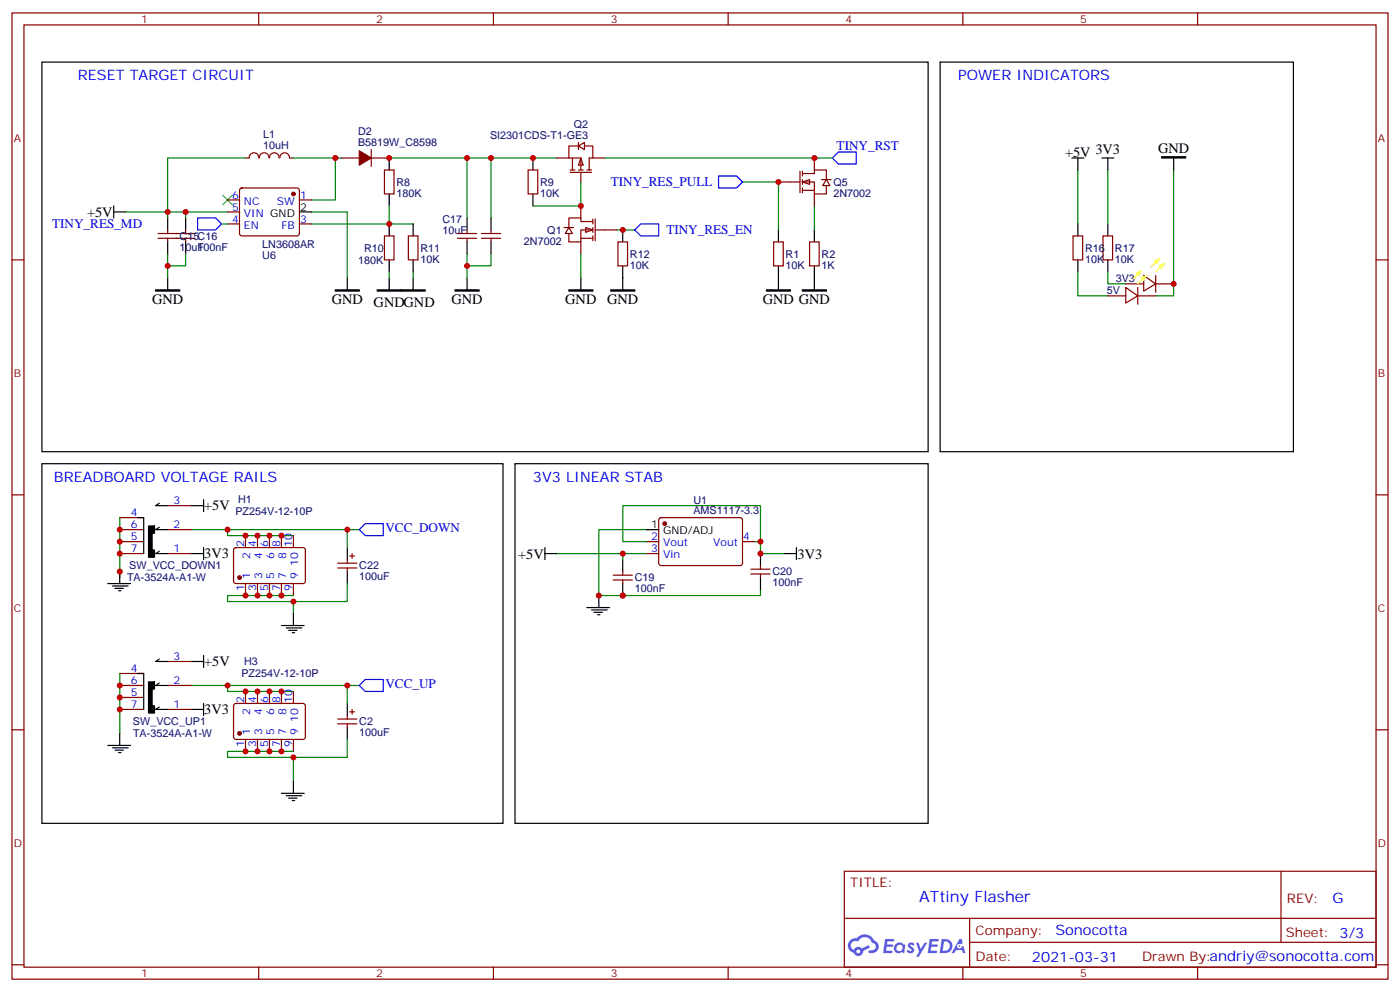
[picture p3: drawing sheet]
<svg xmlns="http://www.w3.org/2000/svg" width="412mm" height="292mm" viewBox="0 0 412 292" stroke-linecap="round" stroke-linejoin="round" font-family="sans-serif">
<g fill="none" stroke="#870000" stroke-width=".35">
<path d="M3.5 3.8h405.4v284.3h-405.4zM7.1 7.3h398.2v277.3h-398.2zM76.2 3.8v3.5M145.3 3.8v3.5M214.5 3.8v3.5M283.6 3.8v3.5M352.8 3.8v3.5M3.5 76.5h3.6M405.3 76.5h3.6M3.5 145.6h3.6M405.3 145.6h3.6M3.5 214.8h3.6"/>
<path d="M405.3 214.8h3.6M248.7 256.4h156.6v28.2h-156.6zM377.3 256.4v20.9M248.7 270.2h156.5M285.6 277.3h119.6M285.6 270.2v14.2M3.5 283.9h3.6M76.2 284.6v3.5M145.3 284.6v3.5M214.5 284.6v3.5M283.6 284.6v3.5M352.8 284.6v3.5"/>
<path d="M405.3 283.9h3.6"/>
</g>
<g fill="#5487ff">
<path d="M267.7 277.6a1.22 1.22 0 0 1 1.7 .2l-.4 .6a.47 .47 0 0 0-.3-.4 .47 .47 0 0 0-.5 .2l.1 .2a1.14 1.14 0 0 1 .8 1.8 1.14 1.14 0 0 1-1.9 0l-.2-.2 .5-.6 .7 .5a.29 .29 0 0 0 .3-.3 .29 .29 0 0 0-.2-.3 1.04 1.04 0 0 1-.6-1.7z"/>
<path d="M260.7 276.3h2.4l.3 .2-.2 .5-1.8 .1-.1 .8h1.5l.3 .4-.3 .4h-1.6l-.2 1.1h1.7l.2 .3-.2 .3-2.6 .1z"/>
<path d="M273.8 276.3h2.4l.3 .2-.1 .5-1.8 .1-.2 .8h1.6l.3 .4-.4 .4h-1.6l-.1 1.1h1.7l.2 .3-.2 .3-2.6 .1z"/>
<path d="M282.6 276.3h.7l.3 1.3-.6 .3a.69 .69 0 0 0-1 .3 .69 .69 0 0 0 .4 .9 .69 .69 0 0 0 .9-.6l.5-.2 .6 2.2h-.8l-.2-.9h-1.8l-.5 .9h-.8z"/>
<path d="M269.8 277.4h.8l.6 1.8 1.1-1.8h.9l-2.6 4.2h-.8l.9-1.5z"/>
<path d="M277.4 276.3l-.6 4.2h1.3a2.11 2.11 0 0 0 2.5-2.1 2.11 2.11 0 0 0-2.5-2.1zM278.1 277.1a1.39 1.39 0 0 1 1.7 1.4 1.39 1.39 0 0 1-1.8 1.3h-.3z"/>
<path d="M263.7 277.9a1.54 1.54 0 0 0-.1 2.2 1.54 1.54 0 0 0 2.2 .1l.6 .3 .3-2.3-.2-.3h-.4a1.49 1.49 0 0 0-2.4 0zM264 278.9a.94 .94 0 0 1 1.8 0 .94 .94 0 0 1-1.8 0z"/>
<path d="M250.4 276.7a2.18 2.18 0 0 0 1.1 3.7 1.44 1.44 0 0 0 1.6 .9 1.44 1.44 0 0 0 1.2-1.4l2-1.1-.5-.7-1.9 1a1.47 1.47 0 0 0-2.4 .4 1.39 1.39 0 0 1-.7-1.9 1.39 1.39 0 0 1 2-.5 2.12 2.12 0 0 1 2.2-1.3 2.12 2.12 0 0 1 1.9 1.7 1.14 1.14 0 0 1 1.1 1.4 1.14 1.14 0 0 1-1.7 .7 .43 .43 0 0 0-.5 .4 .43 .43 0 0 0 .4 .5 1.98 1.98 0 0 0 2.5-1.2 1.98 1.98 0 0 0-1.2-2.6 3.1 3.1 0 0 0-5.3-.6l-.9 .1zM252.3 280a.55 .55 0 0 1 1.1 0 .55 .55 0 0 1-1.1 0z"/>
<circle cx="282.6" cy="278.4" r=".26"/>
</g>
<g fill="none" stroke="#008700" stroke-width=".35">
<path d="M72.3 46.5h-22.9v17.6M86.4 46.5h12.4v12.3h-7.1M98.8 46.5h1.7M114.7 46.5h22.9v17.6M137.6 46.5h26.4M144.6 46.5v17.6M171.1 53.6v7h-14.1M178.2 46.5h67M218.7 53.6h10.6v14.1M317.5 50v15.9M326.3 50v15.9M345.7 50v37.1h-5.3"/>
<path d="M37 62.4h30M49.4 74.7v7.1M54.7 74.7v3.5h-5.3M54.7 62.4v1.7M91.7 62.4h10.6v19.4M114.7 60.6v5.3h-23M114.7 65.9h7M137.6 74.7v7.1M144.6 74.7v3.5h-7M171.1 74.7v7.1M181.7 67.7h5.3M239.9 60.6v7.1"/>
<path d="M114.7 80v1.8M121.7 80v1.8M317.5 80v7.1h8.8M326.3 80v3.5h5.3M190.5 155.9h-14.1v19.4h47.6v-1.8M222.2 159.4h1.8v3.5h7.1M164 162.9h26.5M183.4 162.9v1.8"/>
</g>
<g fill="none" stroke="#000" stroke-width=".35">
<path d="M114.7 46.5v3.5M114.7 57.1v3.5M157 46.5v3.5M157 57.1v3.5M315.7 46.5h3.6M317.5 46.5v3.5M324.6 46.5h3.5M326.3 46.5v3.5M345.7 46.5v3.5M33.5 62.4h3.5M33.5 60.6v3.5M49.4 64.1v3.6"/>
<path d="M49.4 71.2v3.5M54.7 64.1v3.6M54.7 71.2v3.5M114.7 65.9v3.5M114.7 76.5v3.5M121.7 65.9v3.5M121.7 76.5v3.5M137.6 64.1v3.6M137.6 71.2v3.5M144.6 64.1v3.6M144.6 71.2v3.5M183.4 67.7v3.5"/>
<path d="M183.4 78.2v7.1M229.3 67.7v3.5M229.3 78.2v7.1M239.9 67.7v3.5M239.9 78.2v7.1M317.5 65.9v3.5M317.5 76.5v3.5M326.3 65.9v3.5M326.3 76.5v3.5M49.4 81.8v3.5M102.3 81.8v3.5M114.7 81.8v3.5"/>
<path d="M121.7 81.8v3.5M137.6 81.8v3.5M171.1 81.8v3.5M160.5 162.9h3.5M160.5 161.1v3.6M172.9 178.8h6.7M174.3 179.5h4.6M176.4 175.3v3.5M183.4 164.7v3.5M183.4 171.7v3.6M224 162.9v3.5M224 170v3.5"/>
<path d="M231.1 162.9h3.5M234.6 161.1v3.6M175 180.2h2.4M176 180.9h.7"/>
</g>
<path d="M342.2 46.1h7v.4h-7zM45.9 85.3h7v.4h-7zM98.8 85.3h7v.4h-7zM111.1 85.3h7.1v.4h-7.1zM118.2 85.3h7v.4h-7zM134.1 85.3h7v.4h-7zM167.6 85.3h7v.4h-7zM179.9 85.3h7.1v.4h-7.1zM225.8 85.3h7v.4h-7zM236.4 85.3h7v.4h-7z" fill="#000" stroke="#000" stroke-width=".35"/>
<path d="M65.6 57.4l2.8 2.9M68.4 57.4l-2.8 2.9" fill="none" stroke="#3c3" stroke-width=".35"/>
<g fill="none" stroke="#870000" stroke-width=".35">
<path d="M72.3 46.5h1.1M73.4 46.5a1.41 1.41 0 0 1 1.4-1.5 1.41 1.41 0 0 1 1.4 1.5M76.4 46.5a1.41 1.41 0 0 1 1.4-1.5 1.41 1.41 0 0 1 1.4 1.5M79.4 46.5a1.41 1.41 0 0 1 1.4-1.5 1.41 1.41 0 0 1 1.4 1.5M82.4 46.5a1.41 1.41 0 0 1 1.5-1.5 1.41 1.41 0 0 1 1.4 1.5M85.4 46.5h1M100.5 46.5h5.3M109.4 44v5M109.4 46.5h5.3M113.2 50h2.9v7.1h-2.9zM155.6 50h2.8v7.1h-2.8zM46.6 70.1h10.9"/>
<path d="M46.6 68.7h10.9M49.4 67.7v1M49.4 70.1v1.1M54.7 67.7v1M54.7 70.1v1.1M113.2 69.4h2.9v7.1h-2.9zM120.3 69.4h2.8v7.1h-2.8zM134.8 70.1h5.6M134.8 68.7h5.6M137.6 67.7v1M137.6 70.1v1.1M141.8 70.1h5.7"/>
<path d="M141.8 68.7h5.7M144.6 67.7v1M144.6 70.1v1.1M182 71.2h2.9v7h-2.9zM227.9 71.2h2.8v7h-2.8zM238.5 71.2h2.8v7h-2.8zM316.1 69.4h2.8v7.1h-2.8zM324.9 69.4h2.8v7.1h-2.8zM326.3 87.1h5.3M331.6 84.6l3.5 2.5-3.5 2.1zM331.6 83.5h5.3M335.1 87.1h5.3"/>
<path d="M335.1 84.6v4.9M336.9 81.1l3.5 2.4-3.5 2.2zM340.4 83.5h5.3M340.4 81.1v4.9M180.6 170.7h5.7M180.6 169.3h5.7M183.4 168.2v1.1M183.4 170.7v1M221.2 168.9h5.6M221.2 167.5h5.6M224 166.4v1.1M224 168.9v1.1"/>
</g>
<path d="M105.8 44.4l3.6 2.1-3.6 2.1z" fill="#870000" stroke="#870000" stroke-width=".35"/>
<path d="M211.7 51.8h5.3l1.7 1.8-1.7 1.7h-5.3zM245.2 46.5l1.7-1.8h5.3v3.6h-5.3zM58.2 64.1h5.3l1.8 1.8-1.8 1.8h-5.3zM188.7 65.9h5.3v3.5h-5.3l-1.7-1.7z" fill="none" stroke="#00f" stroke-width=".35"/>
<path d="M336.2 79.7l-2.5 2.4M340.1 76.8l1.4-.7-.7 1.4zM341.5 78.2l1.4-.7-.7 1.5zM341.5 76.1l-2.5 2.5M342.9 77.5l-2.5 2.5M334.8 80.4l1.4-.7-.7 1.4zM336.2 81.8l1.4-.7-.7 1.4zM337.6 81.1l-2.5 2.4" fill="none" stroke="#ff0" stroke-width=".35"/>
<g fill="#fff" stroke="#870000" stroke-width=".35">
<path d="M172.5 67l2.1 .7-2.1 .7z"/>
<path d="M167.6 67l1 1.7h-2.1z"/>
</g>
<path d="M166.2 67h2.8M171.1 70.1h3.5M171.1 60.6v3.5M171.1 71.2v3.5M174.6 65.2h-3.5v-1.1h-3.5v2.9M174.6 67.7h-3.5v3.5h-3.5v-2.5M174.6 64.5v1.4M174.6 67v1.4M174.6 69.4v1.4M175.3 64.5v6.3M175.3 67.7h6.4" fill="none" stroke="#870000" stroke-width=".35"/>
<g fill="#fff" stroke="#870000" stroke-width=".35">
<path d="M236.4 53.6l2.1-.8v1.5z"/>
<path d="M243.4 52.8l1.1 1.8h-2.1z"/>
</g>
<path d="M229.3 53.6h6.4M235.7 50.4v6.3M236.4 51.1h3.5v-1.1h3.5v2.8M236.4 53.6h3.5v3.5h3.5v-2.5M236.4 56h3.5M236.4 50.4v1.4M236.4 52.8v1.5M236.4 55.3v1.4M239.9 46.5v3.5M239.9 57.1v3.5M242 52.8h2.8" fill="none" stroke="#870000" stroke-width=".35"/>
<path d="M171.1 46.5l.7 2.1h-1.4z" fill="#fff" stroke="#870000" stroke-width=".35"/>
<g fill="none" stroke="#870000" stroke-width=".35">
<path d="M67 58.8h3.6M70.8 55.5l.5-.2h16.2l.5 .2 .2 .5v12.7l-.2 .5-.5 .2h-16.2l-.5-.2-.2-.5v-12.7zM88.2 58.8h3.5M164 46.5h3.6M167.6 46.5h3.5v3.5M167.9 50.7h6.4M167.9 50h1.4M168.6 46.5v3.5M170.4 43l1.8-1.1v2.1zM170.4 43h-2.8v3.5M170.4 41.9v2.1M170.4 50h1.4"/>
<path d="M171.1 50.7v2.9M172.2 43h2.4v3.5h-1v3.5M172.9 50h1.4M174.6 46.5h3.6M67 65.9h3.6M67 62.4h3.6M88.2 65.9h3.5M35.3 159.4h7M35.3 155.9h7M35.3 152.3h7M49.4 155.9h7M49.4 148.8h7"/>
<path d="M72.3 157.6v3.5M75.8 157.6v3.5M79.4 157.6v3.5M82.9 157.6v3.5M86.4 157.6v3.5M190.5 159.4h3.5M194.3 152.5l.4-.2 23.6 .1 .4 .6v13l-.7 .4h-23.5l-.5-.7v-12.7zM218.7 159.4h3.5M35.3 162.9h7M49.4 162.9h7M69 161.4l.5-.3 20 .1 .5 .7-.1 9.4-.6 .4h-20.1l-.4-.7v-9.1zM72.3 171.7v3.6"/>
<path d="M75.8 171.7v3.6M79.4 171.7v3.6M82.9 171.7v3.6M86.4 171.7v3.6M99.5 165.7h5.6M99.5 167.1h5.6M102.3 164.7v1M102.3 167.1v1.1M103 163.6h1.4M103.7 162.9v1.4M190.5 162.9h3.5M35.3 198.2h7"/>
<path d="M49.4 194.7h7M35.3 208.8h7M35.3 201.7h7M35.3 205.2h7M49.4 208.8h7M49.4 201.7h7M69 207.2l.5-.2 20 .1 .5 .6-.1 9.5-.6 .4-20.1-.1-.4-.6v-9.2zM72.3 203.5v3.5M72.3 217.6v3.5M75.8 203.5v3.5M75.8 217.6v3.5M79.4 203.5v3.5"/>
<path d="M79.4 217.6v3.5M82.9 203.5v3.5M82.9 217.6v3.5M86.4 203.5v3.5M86.4 217.6v3.5M99.5 211.6h5.6M99.5 213h5.6M102.3 210.5v1.1M102.3 213v1.1M103 209.5h1.4M103.7 208.8v1.4"/>
</g>
<g fill="#870000" stroke="#870000" stroke-width=".35">
<circle cx="195.8" cy="154.1" r=".53"/>
<circle cx="70.6" cy="215.8" r=".53"/>
<circle cx="70.6" cy="170" r=".53"/>
<circle cx="86.4" cy="57.1" r=".53"/>
</g>
<g fill="none" stroke="#000" stroke-width=".35">
<path d="M12.3 18.3h261.1v114.6h-261.1zM276.9 18.3h104.1v114.6h-104.1zM88.2 62.4h3.5M12.3 136.5h135.9v105.8h-135.9zM151.7 136.5h121.7v105.8h-121.7zM40.6 152.3h1.7v10.6M46.9 155.2l-1 .7h3.5M46.9 148.1l-1 .7h3.5M56.4 148.8h3.6M60 147v3.6M190.5 155.9h3.5M31.7 171.7h6.8"/>
<path d="M33.2 172.4h4.5M33.9 173.1h2.4M34.9 173.8h.7M35.3 168.2v3.5M46.9 162.2l-1 .7h3.5M56.4 162.9h3.6M60 161.1v3.6M102.3 161.1v3.6M102.3 168.2v3.5M40.6 198.2h1.7v10.6M46.9 194l-1 .7h3.5M56.4 194.7h3.6"/>
<path d="M60 192.9v3.5M82.9 184.1h6.7M84.3 184.8h4.6M85 185.5h2.5M86.1 186.2h.7M86.4 180.6v3.5M31.7 219.4h6.8M35.3 215.8v3.6M46.9 201l-1 .7h3.5M46.9 208.1l-1 .7h3.5M56.4 208.8h3.6M60 207v3.5"/>
<path d="M102.3 207v3.5M102.3 214.1v3.5M33.2 220.1h4.5M33.9 220.8h2.4M34.9 221.5h.7M82.9 233.5h6.7M84.3 234.2h4.6M85 234.9h2.5M86.1 235.6h.7M86.4 229.9v3.6"/>
</g>
<g fill="none" stroke="#008700" stroke-width=".35">
<path d="M65.3 65.9h1.7M35.3 152.3v17.7M56.4 155.9h45.9M67 155.9v1.7h19.4M105.8 155.9h-3.5v5.2M190.5 159.4h-7.1v-10.6h40.6v10.6M86.4 175.3h-19.4v1.7h19.4v3.6M102.3 171.7v5.3h-15.9M35.3 198.2v17.6M56.4 201.7h45.9M67 201.7v1.8h19.4M102.3 217.6v5.3h-15.9"/>
<path d="M105.8 201.7h-3.5v5.3M86.4 221.1h-19.4v1.8h19.4v7"/>
</g>
<path d="M43.7 154.8h1.8v2.1h-.7v5h.7v2.1h-1.8zM43.7 200.7h1.8v2.1h-.7v4.9h.7v2.1h-1.8z" fill="#000" stroke="#000" stroke-width=".35"/>
<path d="M105.8 155.9l1.8-1.8h5.3v3.5h-5.3zM107.6 200h5.3v3.5h-5.3l-1.8-1.8z" fill="none" stroke="#00f" stroke-width=".35"/>
<g fill="#c00">
<circle cx="49.4" cy="62.4" r=".88"/>
<circle cx="98.8" cy="46.5" r=".88"/>
<circle cx="114.7" cy="65.9" r=".88"/>
<circle cx="114.7" cy="46.5" r=".88"/>
<circle cx="137.6" cy="46.5" r=".88"/>
<circle cx="157" cy="46.5" r=".88"/>
<circle cx="183.4" cy="67.7" r=".88"/>
<circle cx="54.7" cy="62.4" r=".88"/>
<circle cx="49.4" cy="78.2" r=".88"/>
<circle cx="137.6" cy="78.2" r=".88"/>
<circle cx="144.6" cy="46.5" r=".88"/>
<circle cx="183.4" cy="162.9" r=".88"/>
<circle cx="224" cy="162.9" r=".88"/>
<circle cx="345.7" cy="83.5" r=".88"/>
<circle cx="171.1" cy="60.6" r=".88"/>
<circle cx="239.9" cy="46.5" r=".88"/>
<circle cx="229.3" cy="53.6" r=".88"/>
<circle cx="183.4" cy="175.3" r=".88"/>
<circle cx="176.4" cy="175.3" r=".88"/>
<circle cx="224" cy="159.4" r=".88"/>
<circle cx="35.3" cy="168.2" r=".88"/>
<circle cx="35.3" cy="155.9" r=".88"/>
<circle cx="35.3" cy="159.4" r=".88"/>
<circle cx="35.3" cy="162.9" r=".88"/>
<circle cx="35.3" cy="201.7" r=".88"/>
<circle cx="35.3" cy="205.2" r=".88"/>
<circle cx="35.3" cy="208.8" r=".88"/>
<circle cx="67" cy="201.7" r=".88"/>
<circle cx="102.3" cy="201.7" r=".88"/>
<circle cx="67" cy="155.9" r=".88"/>
<circle cx="102.3" cy="155.9" r=".88"/>
<circle cx="72.3" cy="157.6" r=".88"/>
<circle cx="75.8" cy="157.6" r=".88"/>
<circle cx="79.4" cy="157.6" r=".88"/>
<circle cx="82.9" cy="157.6" r=".88"/>
<circle cx="82.9" cy="175.3" r=".88"/>
<circle cx="79.4" cy="175.3" r=".88"/>
<circle cx="75.8" cy="175.3" r=".88"/>
<circle cx="72.3" cy="175.3" r=".88"/>
<circle cx="72.3" cy="203.5" r=".88"/>
<circle cx="75.8" cy="203.5" r=".88"/>
<circle cx="79.4" cy="203.5" r=".88"/>
<circle cx="82.9" cy="203.5" r=".88"/>
<circle cx="82.9" cy="221.1" r=".88"/>
<circle cx="79.4" cy="221.1" r=".88"/>
<circle cx="75.8" cy="221.1" r=".88"/>
<circle cx="72.3" cy="221.1" r=".88"/>
<circle cx="86.4" cy="177" r=".88"/>
<circle cx="86.4" cy="222.9" r=".88"/>
</g>
<text font-size="4.6" fill="#00f" x="270.8" y="265.4">ATtiny Flasher</text>
<g font-size="4.2" fill="#00f">
<text x="22.9" y="23.6">RESET TARGET CIRCUIT</text>
<text x="282.2" y="23.6">POWER INDICATORS</text>
<text x="15.9" y="141.7">BREADBOARD VOLTAGE RAILS</text>
<text x="157" y="141.7">3V3 LINEAR STAB</text>
<text x="392.5" y="265.7">G</text>
<text x="310.9" y="275.2">Sonocotta</text>
<text x="304" y="283">2021-03-31</text>
</g>
<g font-size="4.2">
<text x="313.7" y="46.1">+5V 3V3</text>
<text x="341.1" y="45">GND</text>
<text x="25.6" y="63.8">+5V</text>
<text x="44.8" y="89.5">GND</text>
<text x="97.7" y="89.5">GND</text>
<text x="133" y="89.5">GND</text>
<text x="166.5" y="89.5">GND</text>
<text x="178.9" y="89.5">GND</text>
<text x="224.7" y="89.5">GND GND</text>
<text x="110.1" y="90.2">GNDGND</text>
<text x="60.2" y="150.2">+5V</text>
<text x="60.2" y="164.3">3V3</text>
<text x="152.6" y="164.4">+5V</text>
<text x="234.9" y="164.4">3V3</text>
<text x="60.2" y="196">+5V</text>
<text x="60.2" y="210.1">3V3</text>
</g>
<g font-size="3.9" fill="#00f">
<text x="246.5" y="44.3">TINY_RST</text>
<text x="179.9" y="54.8">TINY_RES_PULL</text>
<text x="15.4" y="67.1">TINY_RES_MD</text>
<text x="196.3" y="68.9">TINY_RES_EN</text>
<text x="113.5" y="156.6">VCC_DOWN</text>
<text x="113.5" y="202.4">VCC_UP</text>
</g>
<g font-size="3.9" fill="#800">
<text x="250.5" y="261">TITLE:</text>
<text x="379.1" y="265.7">REV:</text>
<text x="287.4" y="275.2">Company:</text>
<text x="378.7" y="275.8">Sheet: 3/3</text>
<text x="287.4" y="282.9">Date:</text>
<text x="336.4" y="282.9">Drawn By:andriy@sonocotta.com</text>
</g>
<g font-size="3.2" fill="#800">
<text x="41.6" y="6.8">1</text>
<text x="110.8" y="6.8">2</text>
<text x="179.9" y="6.8">3</text>
<text x="249.1" y="6.8">4</text>
<text x="318.2" y="6.8">5</text>
<text x="4.1" y="41.9">A</text>
<text x="405.9" y="41.9">A</text>
<text x="4.1" y="111.1">B</text>
<text x="405.9" y="111.1">B</text>
<text x="4.1" y="180.2">C</text>
<text x="405.9" y="180.2">C</text>
<text x="4.1" y="249.3">D</text>
<text x="405.9" y="249.3">D</text>
<text x="41.6" y="287.6">1</text>
<text x="110.8" y="287.6">2</text>
<text x="179.9" y="287.6">3</text>
<text x="249.1" y="287.6">4</text>
<text x="318.2" y="287.6">5</text>
</g>
<g font-size="3.2" fill="#000080">
<text x="77.5" y="40.7">L1</text>
<text x="105.5" y="39.8">D2</text>
<text x="144.4" y="40.9">SI2301CDS-T1-GE3</text>
<text x="169.1" y="37.6">Q2</text>
<text x="77.5" y="43.9">10uH</text>
<text x="105.5" y="43">B5819W_C8598</text>
<text x="116.8" y="57.9">180K</text>
<text x="116.8" y="54.7">R8</text>
<text x="159.1" y="57.9">10K</text>
<text x="159.1" y="54.7">R9</text>
<text x="245.5" y="58">2N7002</text>
<text x="245.5" y="54.7">Q5</text>
<text x="130.3" y="65.6">C17</text>
<text x="52.9" y="70.6">C15C16</text>
<text x="130.3" y="68.8">10uF</text>
<text x="161.2" y="68.8">Q1</text>
<text x="52.9" y="73.8">10uF</text>
<text x="58.2" y="73.8">100nF</text>
<text x="77.3" y="73">LN3608AR</text>
<text x="77.3" y="76.2">U6</text>
<text x="105.5" y="77.6">180K</text>
<text x="107.3" y="74.1">R10</text>
<text x="123.8" y="77.3">10K</text>
<text x="123.8" y="74.1">R11</text>
<text x="154.3" y="72.1">2N7002</text>
<text x="185.6" y="75.9">R12</text>
<text x="231.4" y="75.9">R1</text>
<text x="242" y="75.8">R2</text>
<text x="319.6" y="77.3">10K</text>
<text x="319.6" y="74.1">R16</text>
<text x="328.4" y="77.3">10K</text>
<text x="328.4" y="74.1">R17</text>
<text x="185.6" y="79.1">10K</text>
<text x="231.4" y="79.1">10K</text>
<text x="242" y="79.1">1K</text>
<text x="328.7" y="82.9">3V3</text>
<text x="326" y="86.5">5V</text>
<text x="70.2" y="148.1">H1</text>
<text x="204.2" y="148.2">U1</text>
<text x="69.4" y="151.6">PZ254V-12-10P</text>
<text x="204.2" y="151.2">AMS1117-3.3</text>
<text x="38.1" y="167.5">SW_VCC_DOWN1</text>
<text x="105.8" y="167.6">C22</text>
<text x="37.4" y="171">TA-3524A-A1-W</text>
<text x="105.8" y="170.8">100uF</text>
<text x="187" y="171">C19</text>
<text x="227.5" y="172.5">100nF</text>
<text x="227.5" y="169.3">C20</text>
<text x="187" y="174.3">100nF</text>
<text x="71.9" y="195.7">H3</text>
<text x="71.1" y="199.3">PZ254V-12-10P</text>
<text x="39.2" y="213.4">SW_VCC_UP1</text>
<text x="105.8" y="213.4">C2</text>
<text x="39.2" y="216.9">TA-3524A-A1-W</text>
<text x="105.8" y="216.6">100uF</text>
</g>
<g font-size="3.2" fill="#00f">
<text x="68.4" y="58.5">6</text>
<text x="88.4" y="58.5">1</text>
<text x="68.4" y="65.5">4</text>
<text x="68.4" y="62">5</text>
<text x="71.9" y="63.8">VIN GND</text>
<text x="71.9" y="60.3">NC</text>
<text x="81.6" y="60.3">SW</text>
<text x="88.4" y="65.5">3</text>
<text x="71.9" y="67.3">EN</text>
<text x="82.9" y="67.3">FB</text>
<text x="51.2" y="148.4">3</text>
<text x="38.6" y="152">4</text>
<text x="38.6" y="155.5">6</text>
<text x="51.2" y="155.5">2</text>
<text x="38.6" y="159">5</text>
<text x="72" y="161" transform="rotate(-90 72 161)">2</text>
<text x="75.5" y="161" transform="rotate(-90 75.5 161)">4</text>
<text x="79" y="161" transform="rotate(-90 79 161)">6</text>
<text x="82.5" y="161" transform="rotate(-90 82.5 161)">8</text>
<text x="86.1" y="161" transform="rotate(-90 86.1 161)">10</text>
<text x="191.8" y="159">2</text>
<text x="195.3" y="160.8">Vout</text>
<text x="210.1" y="160.8">Vout</text>
<text x="218.9" y="159">4</text>
<text x="38.6" y="162.6">7</text>
<text x="51.2" y="162.6">1</text>
<text x="73.7" y="164.5" transform="rotate(-90 73.7 164.5)">2</text>
<text x="77.3" y="164.5" transform="rotate(-90 77.3 164.5)">4</text>
<text x="80.8" y="164.5" transform="rotate(-90 80.8 164.5)">6</text>
<text x="84.3" y="164.5" transform="rotate(-90 84.3 164.5)">8</text>
<text x="87.8" y="166.5" transform="rotate(-90 87.8 166.5)">10</text>
<text x="191.8" y="162.6">3</text>
<text x="195.3" y="164.3">Vin</text>
<text x="72" y="173.9" transform="rotate(-90 72 173.9)">1</text>
<text x="73.7" y="170.4" transform="rotate(-90 73.7 170.4)">1</text>
<text x="75.5" y="173.9" transform="rotate(-90 75.5 173.9)">3</text>
<text x="77.3" y="170.4" transform="rotate(-90 77.3 170.4)">3</text>
<text x="79" y="173.9" transform="rotate(-90 79 173.9)">5</text>
<text x="80.8" y="170.4" transform="rotate(-90 80.8 170.4)">5</text>
<text x="82.5" y="173.9" transform="rotate(-90 82.5 173.9)">7</text>
<text x="84.3" y="170.4" transform="rotate(-90 84.3 170.4)">7</text>
<text x="86.1" y="173.9" transform="rotate(-90 86.1 173.9)">9</text>
<text x="87.8" y="170.4" transform="rotate(-90 87.8 170.4)">9</text>
<text x="38.6" y="197.8">4</text>
<text x="51.2" y="194.3">3</text>
<text x="38.6" y="201.4">6</text>
<text x="51.2" y="201.4">2</text>
<text x="38.6" y="208.4">7</text>
<text x="38.6" y="204.9">5</text>
<text x="51.2" y="208.4">1</text>
<text x="72" y="206.8" transform="rotate(-90 72 206.8)">2</text>
<text x="75.5" y="206.8" transform="rotate(-90 75.5 206.8)">4</text>
<text x="79" y="206.8" transform="rotate(-90 79 206.8)">6</text>
<text x="82.5" y="206.8" transform="rotate(-90 82.5 206.8)">8</text>
<text x="86.1" y="206.8" transform="rotate(-90 86.1 206.8)">10</text>
<text x="73.7" y="210.3" transform="rotate(-90 73.7 210.3)">2</text>
<text x="77.3" y="210.3" transform="rotate(-90 77.3 210.3)">4</text>
<text x="80.8" y="210.3" transform="rotate(-90 80.8 210.3)">6</text>
<text x="84.3" y="210.3" transform="rotate(-90 84.3 210.3)">8</text>
<text x="87.8" y="212.3" transform="rotate(-90 87.8 212.3)">10</text>
<text x="72" y="219.8" transform="rotate(-90 72 219.8)">1</text>
<text x="73.7" y="216.3" transform="rotate(-90 73.7 216.3)">1</text>
<text x="75.5" y="219.8" transform="rotate(-90 75.5 219.8)">3</text>
<text x="77.3" y="216.3" transform="rotate(-90 77.3 216.3)">3</text>
<text x="79" y="219.8" transform="rotate(-90 79 219.8)">5</text>
<text x="80.8" y="216.3" transform="rotate(-90 80.8 216.3)">5</text>
<text x="82.5" y="219.8" transform="rotate(-90 82.5 219.8)">7</text>
<text x="84.3" y="216.3" transform="rotate(-90 84.3 216.3)">7</text>
<text x="86.1" y="219.8" transform="rotate(-90 86.1 219.8)">9</text>
<text x="87.8" y="216.3" transform="rotate(-90 87.8 216.3)">9</text>
</g>
<g font-size="3.2">
<text x="88.4" y="62">2</text>
<text x="191.8" y="155.5">1</text>
<text x="195.3" y="157.3">GND/ADJ</text>
</g>
</svg>
